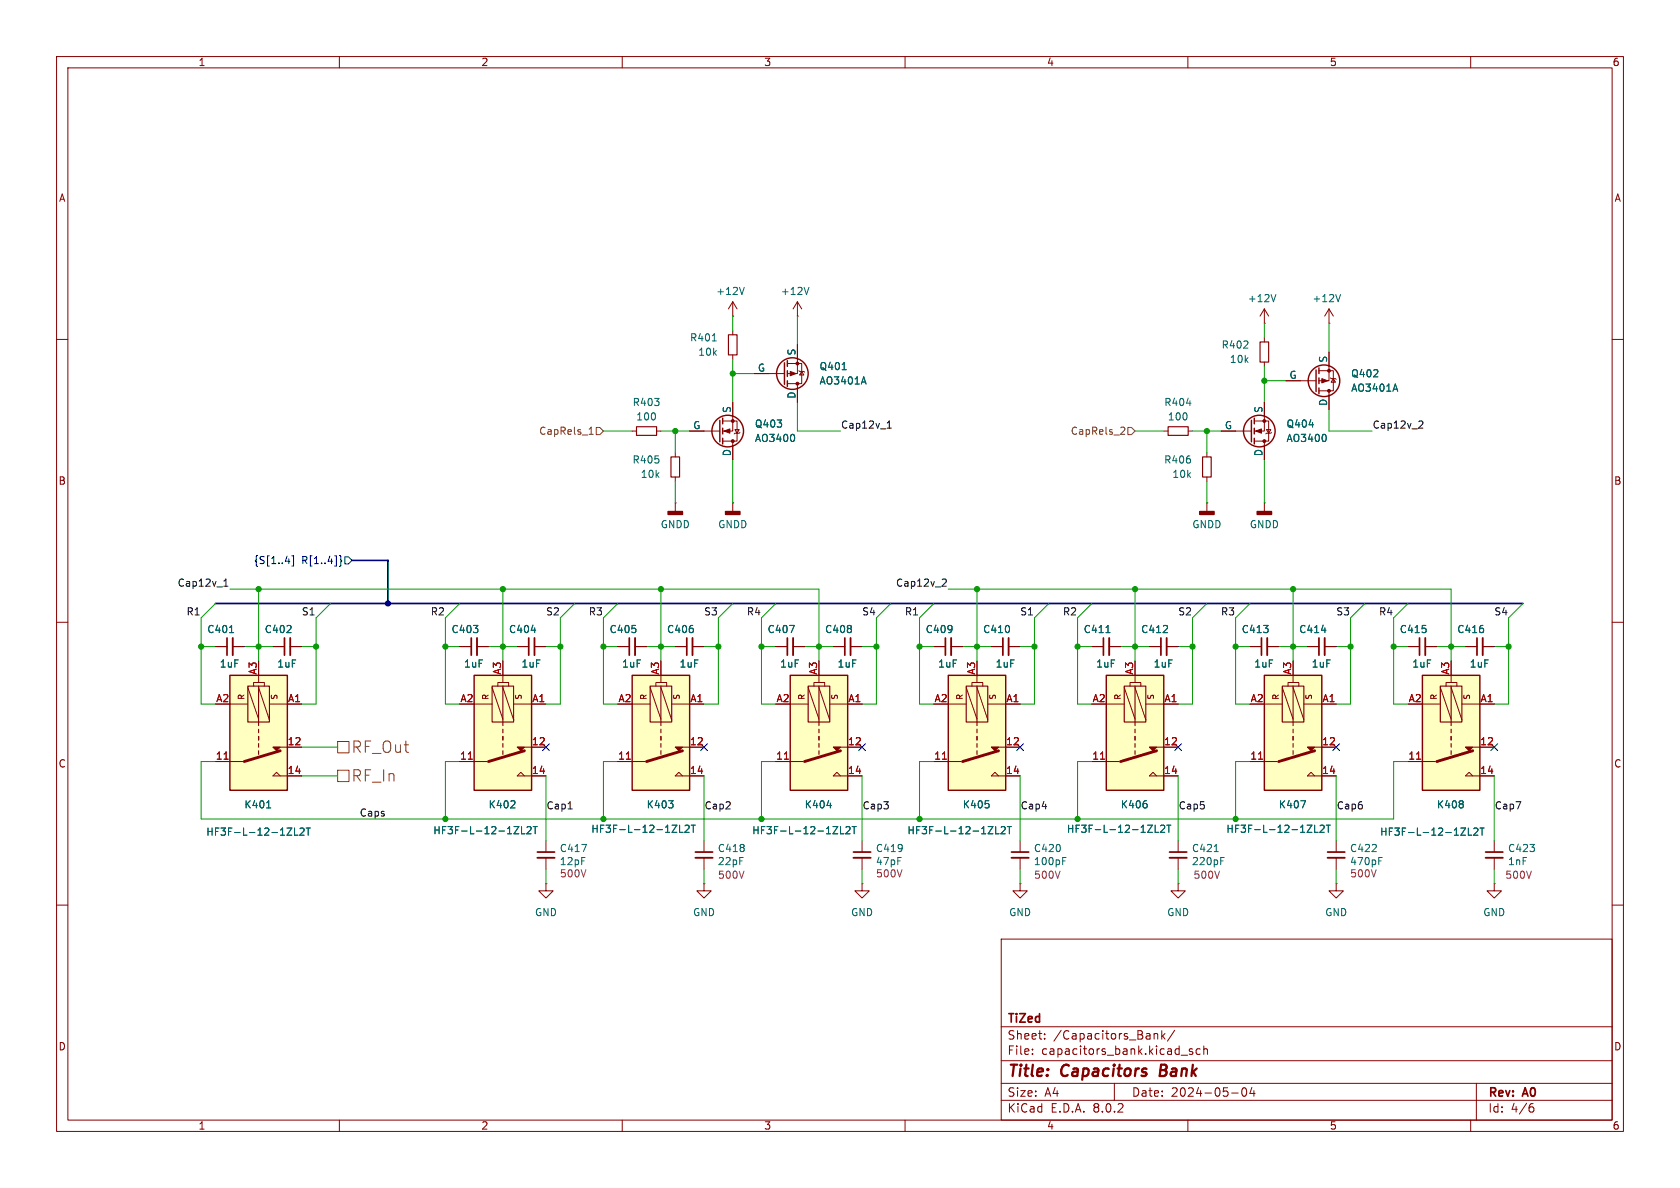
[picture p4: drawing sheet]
<svg xmlns="http://www.w3.org/2000/svg" width="297mm" height="210mm" viewBox="0 0 297 210" stroke-linecap="round" stroke-linejoin="round" font-family="sans-serif">
<g fill="none" stroke="#840000" stroke-width=".18">
<path d="M10 10h277v190h-277zM12 12h273v186h-273zM60 10v2M110 10v2M160 10v2M210 10v2M260 10v2M10 60h2M129.5 55.9h.1M129.5 53.3l.8 1.3M129.5 53.3v2.6M129.5 58.4v.8"/>
<path d="M129.5 53.3l-.7 1.3M141 55.9h.1M141 53.3v2.6M141 53.3l.7 1.3M141 53.3l-.8 1.3M223.5 57.2h.1M223.5 54.6v2.6M223.5 59.7v.8M223.5 54.6l.8 1.3M223.5 54.6l-.7 1.3M234.9 57.2h.1M234.9 54.6l.8 1.3"/>
<path d="M234.9 54.6v2.6M234.9 54.6l-.7 1.3M285 60h2M111.8 76.2h.7M116.1 76.2h.7M121.9 76.2h5.4M127.8 74.4h2.5v3.6h-2.5M129.5 71.1v5.1h-1.7M129.5 62.7v.8M129.5 78v3.3M129.9 75.9h.8l-.4 .7zM130.8 76.5l-.1 .1h-.8l-.1 .1"/>
<path d="M133.3 66h5.4M139.2 64.3h2.5v3.5h-2.5M141 61v5h-1.8M141 67.8v3.3M141.2 65.5l.2 .2h.7l.1 .1M141.7 65.7l.4 .6h-.7zM205.7 76.2h.8M210.1 76.2h.7M215.9 76.2h5.3M221.7 74.4h2.6v3.6h-2.6M223.5 71.1v5.1h-1.8M223.5 64v.8"/>
<path d="M223.5 78v3.3M223.9 75.9h.8l-.4 .7zM224.8 76.5l-.1 .1h-.8l-.1 .1M227.3 67.3h5.4M233.2 65.5h2.5v3.6h-2.5M234.9 62.2v5.1h-1.7M234.9 69.1v3.3M235.2 66.8l.1 .1h.8l.1 .2M235.7 66.9l.4 .7h-.8zM119.4 88.9h.1M119.4 80v.8M119.4 84.3v.8"/>
<path d="M119.4 88.9v1.5M129.5 88.9h.1M129.5 88.9v1.5M213.4 88.9h.1M213.4 80v.8M213.4 84.3v.8M213.4 88.9v1.5M223.5 88.9h.1M223.5 88.9v1.5M10 110h2M81.3 114.3h2M84.3 114.3h2.1"/>
<path d="M91.4 114.3h2.1M94.5 114.3h2M137.2 114.3h2M140.2 114.3h2M147.3 114.3h2.1M150.4 114.3h2M285 110h2M10 160h2M285 160h2M177 166h108v32h-108zM60 198v2M110 198v2"/>
<path d="M160 198v2M177 194.5h108M177 191.5h108M177 187.5h108M177 181.5h108M182.5 186.3v.1M182.5 185.5v.1M184.7 183.6v.1M184.7 182.8v.1M197 191.5v3M204 182.8l.2-.1 .4 .1 .1 .9M205.4 182.2v1.5"/>
<path d="M205.5 183.1l.5 .6M206 182.7l-.6 .6M207.7 182.1l-1.3 2M208.8 186.5h1.2M210 198v2M210.8 185.5l-.3-.1-.3 .2 .1 .2 .5 .2v.3h-.6M212.2 185.5l-.5-.1-.2 .3v.4l.1 .2h.6M212.8 185.5l.2-.1 .4 .1 .1 .9M212.8 184.9v1.5M217.7 193.2h1.2M219.7 192.4l.2-.1a.81 .81 0 0 1 .6 .6 .81 .81 0 0 1-.3 .8l-.2 .1a.81 .81 0 0 1-.3-1.4zM221.3 192.2l-.3 1.1h.9"/>
<path d="M221.7 192.8v1M260 198v2M261 191.5v6.5M270.6 195.7h.3l.3 .3-.1 .5-.5 .1M271 195.1l-.4 .1"/>
</g>
<path d="M205.3 188.2l-.3 2h.8" fill="none" stroke="#840000" stroke-width=".4"/>
<g fill="none" stroke="#006464" stroke-width=".18">
<path d="M131.6 50.8l-.4 1.3M143 50.8l-.4 1.3M225.6 52.1l-.5 1.2M237 52.1l-.4 1.2M125.9 60.3h.7M140.4 76.9l.1 .4-.1 .6M148.9 65.3h.7M152.7 66.6l.4 1.3M209.8 71.3h.7M234.3 76.9l.2 .4-.2 .6M246.7 67.9l.4 1.3M93.9 111.4h.8"/>
<path d="M139.6 110.6h.8l-.5 1.2"/>
</g>
<path d="M128.8 59.2h1.5v3.5h-1.5zM112.5 75.4h3.6v1.6h-3.6zM206.5 75.4h3.6v1.6h-3.6zM222.8 60.5h1.5v3.5h-1.5zM118.6 80.8h1.5v3.5h-1.5zM212.6 80.8h1.5v3.5h-1.5z" fill="none" stroke="#840000" stroke-width=".2"/>
<g fill="#840000" stroke="#840000" stroke-width=".25">
<path d="M212.1 90.4h2.5v.5h-2.5z"/>
<path d="M222.2 90.4h2.6v.5h-2.6z"/>
<path d="M118.1 90.4h2.5v.5h-2.5z"/>
<path d="M128.3 90.4h2.5v.5h-2.5z"/>
</g>
<g fill="none" stroke="#840000" stroke-width=".25">
<path d="M127.3 74.3v3.8M127.8 73.9v1M127.8 75.7v1M127.8 77.5v1M138.7 64.1v3.8M139.2 63.8v1M139.2 65.5v1M139.2 67.3v1M221.2 74.3v3.8M221.7 73.9v1M221.7 75.7v1M221.7 77.5v1"/>
<path d="M232.7 65.4v3.8M233.2 65v1M233.2 66.8v1M233.2 68.6v1"/>
<circle cx="128.7" cy="76.2" r="2.79"/>
<circle cx="140.1" cy="66" r="2.79"/>
<circle cx="222.6" cy="76.2" r="2.79"/>
<circle cx="234.1" cy="67.3" r="2.79"/>
</g>
<g fill="#840000" stroke="#840000" stroke-width=".18">
<path d="M222 76.2l1-.4v.8z"/>
<path d="M139.7 65.7l1 .3-1 .4z"/>
<path d="M233.7 66.9l1 .4-1 .4z"/>
<path d="M128 76.2l1-.4v.8z"/>
<circle cx="223.5" cy="74.4" r=".25"/>
<circle cx="223.5" cy="78" r=".25"/>
<circle cx="141" cy="64.3" r=".25"/>
<circle cx="141" cy="67.8" r=".25"/>
<circle cx="234.9" cy="65.5" r=".25"/>
<circle cx="234.9" cy="69.1" r=".25"/>
<circle cx="129.5" cy="74.4" r=".25"/>
<circle cx="129.5" cy="78" r=".25"/>
</g>
<path d="M84.3 112.8v3M94.5 112.8v3M140.2 112.8v3M150.4 112.8v3" fill="none" stroke="#840000" stroke-width=".33"/>
<path d="M83.3 112.8v3M93.5 112.8v3M139.2 112.8v3M149.4 112.8v3" fill="none" stroke="#840000" stroke-width=".3"/>
<path d="M111.8 119.4h10.1v20.3h-10.1z" fill="#ffffc2"/>
<path d="M114.9 121.3h3.8v6.3h-3.8zM116.8 121.3v7M116.8 128.9v.6M116.8 130.2v.6M116.8 131.4v.7M116.8 132.7v.7" fill="none" stroke="#840000" stroke-width=".2"/>
<g fill="none" stroke="#840000" stroke-width=".18">
<path d="M109.2 114.3h2.1M112.3 114.3h2M116.8 119.4v1.3M119.4 114.3h2M122.4 114.3h2.1M165.1 114.3h2M168.1 114.3h2.1M175.3 114.3h2M178.3 114.3h2M193 114.3h2.1M196.1 114.3h2M221 114.3h2"/>
<path d="M224 114.3h2.1M231.1 114.3h2.1M234.2 114.3h2M109.2 134.6h4.8M111.8 124.5h3.1M114.9 121.5l1.9 5.6M116 121.3v-.6h1.9v.6M116.8 121.5l1.9 5.8M118.7 124.5h5.8M119.4 132.1h5.1M120.6 137.2l-.6-.7-.6 .7h5.1M124.5 156.2v1.3h1.2l-1.2 1.3-1.3-1.3h1.3"/>
<path d="M124.5 156.2h.1M124.5 148.6v2M124.5 151.6v2.1"/>
</g>
<path d="M120.6 132.7l-6.3 1.9" fill="none" stroke="#840000" stroke-width=".51"/>
<path d="M119.4 132.1h1.2l-.6 .6z" fill="#840000" stroke="#840000" stroke-width=".18"/>
<path d="M111.8 119.4h10.1v20.3h-10.1z" fill="none" stroke="#840000" stroke-width=".25"/>
<path d="M110.7 134.2h.8" fill="none" stroke="#a90000" stroke-width=".18"/>
<path d="M195.5 111.8h.7M233.6 111.4h.8M118.2 141.5h.8l-.4 .5M118.8 145.9h.9l-.9 1.2h.9M118.9 142.1l.1 .2-.1 .5M120.1 145.9v1.2h.6M121.1 146l.5-.1 .2 .3-.8 .9h.8M122.2 145.9h.7M122.6 145.9v1.2" fill="none" stroke="#006464" stroke-width=".18"/>
<path d="M112.3 112.8v3M122.4 112.8v3M168.1 112.8v3M178.3 112.8v3M196.1 112.8v3M224 112.8v3M234.2 112.8v3M122.9 151.6h3.1" fill="none" stroke="#840000" stroke-width=".33"/>
<path d="M111.3 112.8v3M121.4 112.8v3M167.1 112.8v3M177.3 112.8v3M195.1 112.8v3M223 112.8v3M233.2 112.8v3M122.9 150.6h3.1" fill="none" stroke="#840000" stroke-width=".3"/>
<path d="M251.5 119.4h10.1v20.3h-10.1z" fill="#ffffc2"/>
<path d="M254.6 121.3h3.8v6.3h-3.8zM256.5 121.3v7M256.5 128.9v.6M256.5 130.2v.6M256.5 131.4v.7M256.5 132.7v.7" fill="none" stroke="#840000" stroke-width=".2"/>
<path d="M256.5 119.4v1.3M248.9 134.6h4.8M251.5 124.5h3.1M254.6 121.5l1.9 5.6M255.7 121.3v-.6h1.9v.6M256.5 121.5l1.9 5.8M258.4 124.5h5.8M259.1 132.1h5.1M260.3 137.2l-.6-.7-.6 .7h5.1" fill="none" stroke="#840000" stroke-width=".18"/>
<path d="M260.3 132.7l-6.3 1.9" fill="none" stroke="#840000" stroke-width=".51"/>
<path d="M259.1 132.1h1.2l-.6 .6z" fill="#840000" stroke="#840000" stroke-width=".18"/>
<path d="M251.5 119.4h10.1v20.3h-10.1z" fill="none" stroke="#840000" stroke-width=".25"/>
<path d="M250.4 134.2h.8" fill="none" stroke="#a90000" stroke-width=".18"/>
<path d="M258.3 146.4h.8l-.8 1.2h.8M258.6 141.6l.1 .2-.1 .2M258.6 142.2l.1 .1-.1 .5M259.6 146.4v1.2h.6M260.6 146.5l.4-.1 .3 .3-.8 .9h.8M261.6 146.4h.8M262 146.4v1.2" fill="none" stroke="#006464" stroke-width=".18"/>
<path d="M83.8 119.4h10.2v20.3h-10.2z" fill="#ffffc2"/>
<path d="M87 121.3h3.8v6.3h-3.8zM88.9 121.3v7M88.9 128.9v.6M88.9 130.2v.6M88.9 131.4v.7M88.9 132.7v.7" fill="none" stroke="#840000" stroke-width=".2"/>
<g fill="none" stroke="#840000" stroke-width=".18">
<path d="M88.9 119.4v1.3M248.9 114.3h2.1M252 114.3h2M259.1 114.3h2M262.1 114.3h2.1M81.3 134.6h4.8M83.8 124.5h3.2M87 121.5l1.9 5.6M88 121.3v-.6h1.9v.6M88.9 121.5l1.9 5.8M90.8 124.5h5.7M91.4 132.1h5.1"/>
<path d="M92.7 137.2l-.6-.7-.7 .7h5.1"/>
</g>
<path d="M92.7 132.7l-6.3 1.9" fill="none" stroke="#840000" stroke-width=".51"/>
<path d="M91.4 132.1h1.3l-.6 .6z" fill="#840000" stroke="#840000" stroke-width=".18"/>
<path d="M83.8 119.4h10.2v20.3h-10.2z" fill="none" stroke="#840000" stroke-width=".25"/>
<path d="M82.8 134.2h.7" fill="none" stroke="#a90000" stroke-width=".18"/>
<path d="M90.9 146.1h.8l-.8 1.3h.8M90.9 141.6l.1 .2v.3l-.7 .7h.7M92.2 146.1v1.3h.6M93.2 146.2l.5-.1 .2 .4-.8 .9h.8M94.3 146.1h.7M94.6 146.1v1.3" fill="none" stroke="#006464" stroke-width=".18"/>
<path d="M252 112.8v3M262.1 112.8v3" fill="none" stroke="#840000" stroke-width=".33"/>
<path d="M251 112.8v3M261.1 112.8v3" fill="none" stroke="#840000" stroke-width=".3"/>
<path d="M223.5 119.4h10.2v20.3h-10.2z" fill="#ffffc2"/>
<path d="M226.7 121.3h3.8v6.3h-3.8zM228.6 121.3v7M228.6 128.9v.6M228.6 130.2v.6M228.6 131.4v.7M228.6 132.7v.7" fill="none" stroke="#840000" stroke-width=".2"/>
<g fill="none" stroke="#840000" stroke-width=".18">
<path d="M228.6 119.4v1.3M221 134.6h4.8M223.5 124.5h3.2M226.7 121.5l1.9 5.6M227.7 121.3v-.6h1.9v.6M228.6 121.5l1.9 5.8M230.5 124.5h5.7M231.1 132.1h5.1M232.4 137.2l-.6-.7-.7 .7h5.1M96.5 156.2v1.3h1.3l-1.3 1.3-1.3-1.3h1.3M96.5 156.2h.1M96.5 148.6v2"/>
<path d="M96.5 151.6v2.1M152.4 156.2v1.3h1.3l-1.3 1.3-1.3-1.3h1.3M152.4 156.2h.1M152.4 148.6v2M152.4 151.6v2.1M208.3 148.6v2M208.3 151.6v2.1M236.2 156.2v1.3h1.3l-1.3 1.3-1.3-1.3h1.3M236.2 156.2h.1M236.2 148.6v2M236.2 151.6v2.1M264.2 156.2v1.3h1.2l-1.2 1.3-1.3-1.3h1.3"/>
<path d="M264.2 156.2h.1M264.2 148.6v2M264.2 151.6v2.1"/>
</g>
<path d="M232.4 132.7l-6.3 1.9" fill="none" stroke="#840000" stroke-width=".51"/>
<path d="M231.1 132.1h1.3l-.6 .6z" fill="#840000" stroke="#840000" stroke-width=".18"/>
<path d="M223.5 119.4h10.2v20.3h-10.2z" fill="none" stroke="#840000" stroke-width=".25"/>
<path d="M222.5 134.2h.7" fill="none" stroke="#a90000" stroke-width=".18"/>
<path d="M102.8 149.3h.9l-.6 1.2M214.7 150.5h.7M215.8 152.2h.4M215.8 151.6h.6M230 141.5h.8l-.5 1.3M231.1 145.9h.8l-.8 1.2h.8M232.4 145.9v1.2h.6M233.4 146l.5-.1 .2 .3-.8 .9h.8M234.5 145.9h.7M234.8 145.9v1.2M243.7 152.2h.5M243.7 151.6h.7" fill="none" stroke="#006464" stroke-width=".18"/>
<path d="M95 151.6h3M150.9 151.6h3M206.8 151.6h3M234.7 151.6h3M262.6 151.6h3.1" fill="none" stroke="#840000" stroke-width=".33"/>
<path d="M95 150.6h3M150.9 150.6h3M206.8 150.6h3M234.7 150.6h3M262.6 150.6h3.1" fill="none" stroke="#840000" stroke-width=".3"/>
<path d="M139.7 119.4h10.2v20.3h-10.2z" fill="#ffffc2"/>
<path d="M142.9 121.3h3.8v6.3h-3.8zM144.8 121.3v7M144.8 128.9v.6M144.8 130.2v.6M144.8 131.4v.7M144.8 132.7v.7" fill="none" stroke="#840000" stroke-width=".2"/>
<g fill="none" stroke="#840000" stroke-width=".18">
<path d="M144.8 119.4v1.3M137.2 134.6h4.8M139.7 124.5h3.2M142.9 121.5l1.9 5.6M143.9 121.3v-.6h1.9v.6M144.8 121.5l1.9 5.8M146.7 124.5h5.7M147.3 132.1h5.1M148.6 137.2l-.6-.7-.7 .7h5.1M180.3 148.6v2M180.3 151.6v2.1M208.3 156.2v1.3h1.2l-1.2 1.3-1.3-1.3h1.3"/>
<path d="M208.3 156.2h.1"/>
</g>
<path d="M148.6 132.7l-6.4 1.9" fill="none" stroke="#840000" stroke-width=".51"/>
<path d="M147.3 132.1h1.3l-.6 .6z" fill="#840000" stroke="#840000" stroke-width=".18"/>
<path d="M139.7 119.4h10.2v20.3h-10.2z" fill="none" stroke="#840000" stroke-width=".25"/>
<path d="M138.7 134.2h.7" fill="none" stroke="#a90000" stroke-width=".18"/>
<path d="M146.2 142.4h.8M147.3 146.1h.8l-.8 1.3h.8M148.6 146.1v1.3h.6M149.6 146.2l.4-.1 .3 .4-.8 .9h.8M150.6 146.1h.8M151 146.1v1.3M187.9 152.2h.4M187.9 151.6h.6" fill="none" stroke="#006464" stroke-width=".18"/>
<path d="M178.8 151.6h3.1" fill="none" stroke="#840000" stroke-width=".33"/>
<path d="M178.8 150.6h3.1" fill="none" stroke="#840000" stroke-width=".3"/>
<path d="M195.6 119.4h10.1v20.3h-10.1z" fill="#ffffc2"/>
<path d="M198.8 121.3h3.8v6.3h-3.8zM200.7 121.3v7M200.7 128.9v.6M200.7 130.2v.6M200.7 131.4v.7M200.7 132.7v.7" fill="none" stroke="#840000" stroke-width=".2"/>
<g fill="none" stroke="#840000" stroke-width=".18">
<path d="M38.1 114.3h2M41.1 114.3h2.1M48.3 114.3h2M51.3 114.3h2M200.7 119.4v1.3M203.2 114.3h2M206.2 114.3h2.1M193 134.6h4.9M195.6 124.5h3.2M198.8 121.5l1.9 5.6M199.8 121.3v-.6h1.9v.6M200.7 121.5l1.9 5.8"/>
<path d="M202.6 124.5h5.7M203.2 132.1h5.1M204.5 137.2l-.7-.7-.6 .7h5.1M180.3 156.2v1.3h1.3l-1.3 1.3-1.2-1.3h1.2M180.3 156.2h.1"/>
</g>
<path d="M204.5 132.7l-6.4 1.9" fill="none" stroke="#840000" stroke-width=".51"/>
<path d="M203.2 132.1h1.3l-.7 .6z" fill="#840000" stroke="#840000" stroke-width=".18"/>
<path d="M195.6 119.4h10.1v20.3h-10.1z" fill="none" stroke="#840000" stroke-width=".25"/>
<path d="M194.6 134.2h.7" fill="none" stroke="#a90000" stroke-width=".18"/>
<path d="M40.6 111.8h.7M202.7 142.1l.1 .2-.1 .5M202.9 145.9h.8l-.8 1.2h.8M204.2 145.9v1.2h.6M205.2 146l.5-.1 .2 .3-.8 .9h.8M206.3 145.9h.7M206.6 145.9v1.2" fill="none" stroke="#006464" stroke-width=".18"/>
<path d="M41.1 112.8v3M51.3 112.8v3M206.2 112.8v3" fill="none" stroke="#840000" stroke-width=".33"/>
<path d="M40.1 112.8v3M50.3 112.8v3M205.2 112.8v3" fill="none" stroke="#840000" stroke-width=".3"/>
<path d="M40.6 119.4h10.2v20.3h-10.2z" fill="#ffffc2"/>
<path d="M43.8 121.3h3.8v6.3h-3.8zM45.7 121.3v7M45.7 128.9v.6M45.7 130.2v.6M45.7 131.4v.7M45.7 132.7v.7" fill="none" stroke="#840000" stroke-width=".2"/>
<path d="M45.7 119.4v1.3M38.1 134.6h4.8M40.6 124.5h3.2M43.8 121.5l1.9 5.6M44.8 121.3v-.6h1.9v.6M45.7 121.5l1.9 5.8M47.6 124.5h5.7M48.3 132.1h5M49.5 137.2l-.6-.7-.6 .7h5" fill="none" stroke="#840000" stroke-width=".18"/>
<path d="M49.5 132.7l-6.3 1.9" fill="none" stroke="#840000" stroke-width=".51"/>
<path d="M48.3 132.1h1.2l-.6 .6z" fill="#840000" stroke="#840000" stroke-width=".18"/>
<path d="M40.6 119.4h10.2v20.3h-10.2z" fill="none" stroke="#840000" stroke-width=".25"/>
<path d="M39.6 134.2h.7" fill="none" stroke="#a90000" stroke-width=".18"/>
<path d="M47.1 142.8h.8M50.7 146.4h.9l-.9 1.2h.9M52.1 146.4v1.2h.6M53 146.5l.5-.1 .3 .3-.8 .9h.8M54.1 146.4h.8M54.5 146.4v1.2" fill="none" stroke="#006464" stroke-width=".18"/>
<path d="M167.6 119.4h10.2v20.3h-10.2z" fill="#ffffc2"/>
<path d="M170.8 121.3h3.8v6.3h-3.8zM172.7 121.3v7M172.7 128.9v.6M172.7 130.2v.6M172.7 131.4v.7M172.7 132.7v.7" fill="none" stroke="#840000" stroke-width=".2"/>
<g fill="none" stroke="#840000" stroke-width=".18">
<path d="M121.9 76.2h2.6M129.5 71.1v2.6M129.5 78.7v2.6M133.3 66h2.6M141 61v2.5M141 68.6v2.5M215.9 76.2h2.5M223.5 71.1v2.6M223.5 78.7v2.6M227.3 67.3h2.6M234.9 62.2v2.6M234.9 69.9v2.5"/>
<path d="M38.1 114.3h2M41.1 114.3h2.1M48.3 114.3h2M51.3 114.3h2M81.3 114.3h2M84.3 114.3h2.1M91.4 114.3h2.1M94.5 114.3h2M109.2 114.3h2.1M112.3 114.3h2M119.4 114.3h2M122.4 114.3h2.1"/>
<path d="M137.2 114.3h2M140.2 114.3h2M147.3 114.3h2.1M150.4 114.3h2M165.1 114.3h2M168.1 114.3h2.1M172.7 119.4v1.3M175.3 114.3h2M178.3 114.3h2M193 114.3h2.1M196.1 114.3h2M203.2 114.3h2"/>
<path d="M206.2 114.3h2.1M221 114.3h2M224 114.3h2.1M231.1 114.3h2.1M234.2 114.3h2M248.9 114.3h2.1M252 114.3h2M259.1 114.3h2M262.1 114.3h2.1M38.1 134.6h2.5M50.8 124.5h2.5M50.8 132.1h2.5"/>
<path d="M50.8 137.2h2.5M81.3 134.6h2.5M94 124.5h2.5M94 132.1h2.5M94 137.2h2.5M109.2 134.6h2.6M121.9 124.5h2.6M121.9 132.1h2.6M121.9 137.2h2.6M137.2 134.6h2.5M149.9 124.5h2.5M149.9 132.1h2.5"/>
<path d="M149.9 137.2h2.5M165.1 134.6h4.8M167.6 124.5h3.2M170.8 121.5l1.9 5.6M171.8 121.3v-.6h1.9v.6M172.7 121.5l1.9 5.8M174.6 124.5h5.7M175.3 132.1h5M176.5 137.2l-.6-.7-.6 .7h5M193 134.6h2.6M205.7 124.5h2.6M205.7 132.1h2.6"/>
<path d="M205.7 137.2h2.6M221 134.6h2.5M233.7 124.5h2.5M233.7 132.1h2.5M233.7 137.2h2.5M248.9 134.6h2.6M261.6 124.5h2.6M261.6 132.1h2.6M261.6 137.2h2.6"/>
</g>
<path d="M176.5 132.7l-6.3 1.9" fill="none" stroke="#840000" stroke-width=".51"/>
<path d="M175.3 132.1h1.2l-.6 .6z" fill="#840000" stroke="#840000" stroke-width=".18"/>
<path d="M167.6 119.4h10.2v20.3h-10.2z" fill="none" stroke="#840000" stroke-width=".25"/>
<path d="M39.6 134.2h.7M82.8 134.2h.7M110.7 134.2h.8M138.7 134.2h.7M166.6 134.2h.7M194.6 134.2h.7M222.5 134.2h.7M250.4 134.2h.8" fill="none" stroke="#a90000" stroke-width=".18"/>
<g fill="none" stroke="#006464" stroke-width=".18">
<path d="M140.4 76.9l.1 .4-.1 .6M148.9 65.3h.7M152.7 66.6l.4 1.3M234.3 76.9l.2 .4-.2 .6M246.7 67.9l.4 1.3M40.6 111.8h.7M93.9 111.4h.8M139.6 110.6h.8l-.5 1.2M195.5 111.8h.7M233.6 111.4h.8M47.1 142.8h.8M50.7 146.4h.9l-.9 1.2h.9"/>
<path d="M52.1 146.4v1.2h.6M53 146.5l.5-.1 .3 .3-.8 .9h.8M54.1 146.4h.8M54.5 146.4v1.2M90.9 146.1h.8l-.8 1.3h.8M90.9 141.6l.1 .2v.3l-.7 .7h.7M92.2 146.1v1.3h.6M93.2 146.2l.5-.1 .2 .4-.8 .9h.8M94.3 146.1h.7M94.6 146.1v1.3M118.2 141.5h.8l-.4 .5M118.8 145.9h.9l-.9 1.2h.9"/>
<path d="M118.9 142.1l.1 .2-.1 .5M120.1 145.9v1.2h.6M121.1 146l.5-.1 .2 .3-.8 .9h.8M122.2 145.9h.7M122.6 145.9v1.2M146.2 142.4h.8M147.3 146.1h.8l-.8 1.3h.8M148.6 146.1v1.3h.6M149.6 146.2l.4-.1 .3 .4-.8 .9h.8M150.6 146.1h.8M151 146.1v1.3M174.2 141.5h.6"/>
<path d="M174.7 146.1h.8l-.8 1.3h.8M174.7 142.1l.2 .2-.2 .5M176 146.1v1.3h.6M177 146.2l.5-.1 .2 .4-.8 .9h.8M178.1 146.1h.7M178.4 146.1v1.3M202.7 142.1l.1 .2-.1 .5M202.9 145.9h.8l-.8 1.2h.8M204.2 145.9v1.2h.6M205.2 146l.5-.1 .2 .3-.8 .9h.8M206.3 145.9h.7M206.6 145.9v1.2"/>
<path d="M230 141.5h.8l-.5 1.3M231.1 145.9h.8l-.8 1.2h.8M232.4 145.9v1.2h.6M233.4 146l.5-.1 .2 .3-.8 .9h.8M234.5 145.9h.7M234.8 145.9v1.2M258.3 146.4h.8l-.8 1.2h.8M258.6 141.6l.1 .2-.1 .2M258.6 142.2l.1 .1-.1 .5M259.6 146.4v1.2h.6M260.6 146.5l.4-.1 .3 .3-.8 .9h.8M261.6 146.4h.8"/>
<path d="M262 146.4v1.2"/>
</g>
<path d="M104.2 76.8h.7M104.2 75.9l.3-.4v1.3M105.4 75.6h.6l.7 .6-.7 .6h-.6zM198.3 75.5l.4 .1 .2 .3-.8 .9h.8M199.4 75.6h.6l.7 .6-.7 .6h-.6zM59.7 131.1h2v2h-2zM59.7 136.2h2v2h-2z" fill="none" stroke="#725600" stroke-width=".18"/>
<g fill="none" stroke="#000084" stroke-width=".18">
<path d="M50.4 99.2h.8M51.1 98.8v.8M51.6 98.2h.3v1.9h-.3M60 98.2l.2 .2v.6l.2 .2-.2 .1v.6l-.2 .2M61 98.4h.6l.6 .7-.6 .6h-.6zM95.9 131.5l1.2 1.2M97.1 131.5l-1.2 1.2M123.9 131.5l1.2 1.2M125.1 131.5l-1.2 1.2M151.8 131.5l1.2 1.2M153 131.5l-1.2 1.2M179.7 131.5l1.2 1.2"/>
<path d="M180.9 131.5l-1.2 1.2M207.7 131.5l1.2 1.2M208.9 131.5l-1.2 1.2M235.6 131.5l1.2 1.2M236.8 131.5l-1.2 1.2M263.6 131.5l1.2 1.2M264.8 131.5l-1.2 1.2"/>
</g>
<path d="M156.9 75.7h.7M156.9 74.8l.3-.4v1.3M251 74.4l.4 .1 .2 .3-.8 .9h.8M39.6 103.6h.7M39.6 102.7l.3-.3v1.2M166.8 102.4h.4l.1 .3-.8 .9h.8M100.4 143h.8" fill="none" stroke="#0f0f0f" stroke-width=".18"/>
<path d="M62.2 99.1h6.4v7.6M38.1 106.7h231.1" fill="none" stroke="#000084" stroke-width=".3"/>
<g fill="none" stroke="#009600" stroke-width=".18">
<path d="M129.5 55.9v2.5M141 55.9v5.1M223.5 57.2v2.5M234.9 57.2v5M106.7 76.2h5.1M116.8 76.2h5.1M119.4 76.2v3.8M129.5 63.5v7.6M129.5 66h3.8M141 71.1v5.1h7.6M200.7 76.2h5M210.8 76.2h5.1"/>
<path d="M213.4 76.2v3.8M223.5 64.8v6.3M223.5 67.3h3.8M234.9 72.4v3.8h7.7M119.4 85.1v3.8M129.5 81.3v7.6M213.4 85.1v3.8M223.5 81.3v7.6M35.6 114.3h2.5M38.1 106.7l-2.5 2.5v15.3h2.5M40.6 104.1h104.2v12.7M43.2 114.3h5.1"/>
<path d="M45.7 104.1v12.7M53.3 114.3h2.6M58.4 106.7l-2.5 2.5v15.3h-2.6M78.7 114.3h2.6M81.3 106.7l-2.6 2.5v15.3h2.6M86.4 114.3h5M88.9 104.1v12.7M96.5 114.3h2.6M101.6 106.7l-2.5 2.5v15.3h-2.6M106.7 114.3h2.5M109.2 106.7l-2.5 2.5v15.3h2.5M114.3 114.3h5.1"/>
<path d="M116.8 104.1v12.7M124.5 114.3h2.5M129.5 106.7l-2.5 2.5v15.3h-2.5M134.6 114.3h2.6M137.2 106.7l-2.6 2.5v15.3h2.6M142.2 114.3h5.1M152.4 114.3h2.5M157.5 106.7l-2.6 2.5v15.3h-2.5M162.6 114.3h2.5M165.1 106.7l-2.5 2.5v15.3h2.5M167.6 104.1h88.9v12.7M170.2 114.3h5.1"/>
<path d="M172.7 104.1v12.7M180.3 114.3h2.6M185.4 106.7l-2.5 2.5v15.3h-2.6M190.5 114.3h2.5M193 106.7l-2.5 2.5v15.3h2.5M198.1 114.3h5.1M200.7 104.1v12.7M208.3 114.3h2.5M213.4 106.7l-2.6 2.5v15.3h-2.5M218.4 114.3h2.6M221 106.7l-2.6 2.5v15.3h2.6M226.1 114.3h5"/>
<path d="M228.6 104.1v12.7M236.2 114.3h2.6M241.3 106.7l-2.5 2.5v15.3h-2.6M246.4 114.3h2.5M248.9 106.7l-2.5 2.5v15.3h2.5M254 114.3h5.1M264.2 114.3h2.5M269.2 106.7l-2.5 2.5v15.3h-2.5M38.1 134.6h-2.5v10.2h210.8v-10.2h2.5M53.3 137.2h6.4M53.3 132.1h6.4M81.3 134.6h-2.6v10.2"/>
<path d="M96.5 137.2v11.4M109.2 134.6h-2.5v10.2M124.5 137.2v11.4M137.2 134.6h-2.6v10.2M152.4 137.2v11.4M165.1 134.6h-2.5v10.2M180.3 137.2v11.4M193 134.6h-2.5v10.2M208.3 137.2v11.4M221 134.6h-2.6v10.2M236.2 137.2v11.4M264.2 137.2v11.4"/>
<path d="M96.5 153.7v2.5M124.5 153.7v2.5M152.4 153.7v2.5M180.3 153.7v2.5M208.3 153.7v2.5M236.2 153.7v2.5M264.2 153.7v2.5"/>
</g>
<g fill="#009600" stroke="#009600" stroke-width=".18">
<circle cx="78.7" cy="144.8" r=".46"/>
<circle cx="55.9" cy="114.3" r=".46"/>
<circle cx="162.6" cy="114.3" r=".46"/>
<circle cx="162.6" cy="144.8" r=".46"/>
<circle cx="144.8" cy="114.3" r=".46"/>
<circle cx="116.8" cy="104.1" r=".46"/>
<circle cx="129.5" cy="66" r=".46"/>
<circle cx="154.9" cy="114.3" r=".46"/>
<circle cx="119.4" cy="76.2" r=".46"/>
<circle cx="99.1" cy="114.3" r=".46"/>
<circle cx="78.7" cy="114.3" r=".46"/>
<circle cx="88.9" cy="104.1" r=".46"/>
<circle cx="88.9" cy="114.3" r=".46"/>
<circle cx="106.7" cy="114.3" r=".46"/>
<circle cx="45.7" cy="114.3" r=".46"/>
<circle cx="35.6" cy="114.3" r=".46"/>
<circle cx="45.7" cy="104.1" r=".46"/>
<circle cx="134.6" cy="144.8" r=".46"/>
<circle cx="134.6" cy="114.3" r=".46"/>
<circle cx="116.8" cy="114.3" r=".46"/>
<circle cx="127" cy="114.3" r=".46"/>
<circle cx="106.7" cy="144.8" r=".46"/>
<circle cx="172.7" cy="104.1" r=".46"/>
<circle cx="190.5" cy="114.3" r=".46"/>
<circle cx="172.7" cy="114.3" r=".46"/>
<circle cx="182.9" cy="114.3" r=".46"/>
<circle cx="218.4" cy="144.8" r=".46"/>
<circle cx="218.4" cy="114.3" r=".46"/>
<circle cx="210.8" cy="114.3" r=".46"/>
<circle cx="200.7" cy="114.3" r=".46"/>
<circle cx="200.7" cy="104.1" r=".46"/>
<circle cx="223.5" cy="67.3" r=".46"/>
<circle cx="228.6" cy="104.1" r=".46"/>
<circle cx="213.4" cy="76.2" r=".46"/>
<circle cx="228.6" cy="114.3" r=".46"/>
<circle cx="266.7" cy="114.3" r=".46"/>
<circle cx="246.4" cy="114.3" r=".46"/>
<circle cx="238.8" cy="114.3" r=".46"/>
<circle cx="256.5" cy="114.3" r=".46"/>
<circle cx="190.5" cy="144.8" r=".46"/>
</g>
<circle cx="68.6" cy="106.7" r=".46" fill="#000084" stroke="#000084" stroke-width=".18"/>
<g font-size="2.8" fill="#725600">
<text x="62" y="133.3">RF_Out</text>
<text x="62" y="138.4">RF_In</text>
</g>
<g font-size="2.8" fill="#840000">
<text x="178" y="190.9">Title:</text>
<text x="187.7" y="190.9">Capacitors</text>
<text x="205.9" y="190.9">Bank</text>
</g>
<g font-size="2.1" fill="#840000">
<text x="178" y="184">Sheet:</text>
<text x="178" y="181.2">TiZed</text>
<text x="186.2" y="184">/Capacitors_Bank/</text>
<text x="178" y="186.7">File:</text>
<text x="184.1" y="186.7">capacitors_bank.kicad_sch</text>
<text x="178" y="196.9">KiCad</text>
<text x="178" y="194.1">Size:</text>
<text x="184.7" y="194.1">A4</text>
<text x="185.7" y="196.9">E.D.A.</text>
<text x="193.3" y="196.9">8.0.2</text>
<text x="200" y="194.1">Date:</text>
<text x="207" y="194.1">2024-05-04</text>
<text x="263" y="194.3">Rev:</text>
<text x="263" y="196.9">Id:</text>
<text x="267.1" y="196.9">4/6</text>
<text x="269.4" y="194.3">A0</text>
</g>
<g font-size="1.8" fill="#840000">
<text x="35" y="11.9">1</text>
<text x="85" y="11.9">2</text>
<text x="135" y="11.9">3</text>
<text x="185" y="11.9">4</text>
<text x="235" y="11.9">5</text>
<text x="285" y="11.9">6</text>
<text x="10.3" y="35.9">A</text>
<text x="285.3" y="35.9">A</text>
<text x="10.3" y="85.9">B</text>
<text x="285.3" y="85.9">B</text>
<text x="10.3" y="135.9">C</text>
<text x="285.3" y="135.9">C</text>
<text x="10.3" y="185.9">D</text>
<text x="285.3" y="185.9">D</text>
<text x="35" y="199.9">1</text>
<text x="85" y="199.9">2</text>
<text x="135" y="199.9">3</text>
<text x="185" y="199.9">4</text>
<text x="235" y="199.9">5</text>
<text x="285" y="199.9">6</text>
</g>
<g font-size="1.8" fill="#006464">
<text x="126.5" y="52.3">+12V</text>
<text x="137.9" y="52.3">+12V</text>
<text x="220.5" y="53.6">+12V</text>
<text x="231.9" y="53.6">+12V</text>
<text x="121.9" y="60.6">R401</text>
<text x="123.3" y="63.1">10k</text>
<text x="133.9" y="65.8">G</text>
<text x="140.7" y="62.9" transform="rotate(-90 140.7 62.9)">S</text>
<text x="144.8" y="65.6">Q401</text>
<text x="215.9" y="61.8">R402</text>
<text x="217.3" y="64.4">10k</text>
<text x="234.7" y="64.2" transform="rotate(-90 234.7 64.2)">S</text>
<text x="111.7" y="72">R403</text>
<text x="140.7" y="70.6" transform="rotate(-90 140.7 70.6)">D</text>
<text x="144.8" y="68.2">AO3401A</text>
<text x="205.7" y="72">R404</text>
<text x="227.9" y="67.1">G</text>
<text x="234.7" y="71.9" transform="rotate(-90 234.7 71.9)">D</text>
<text x="238.8" y="69.4">AO3401A</text>
<text x="238.8" y="66.9">Q402</text>
<text x="112.4" y="74.5">100</text>
<text x="122.5" y="75.9">G</text>
<text x="129.3" y="73.1" transform="rotate(-90 129.3 73.1)">S</text>
<text x="133.4" y="75.8">Q403</text>
<text x="206.4" y="74.5">100</text>
<text x="216.4" y="75.9">G</text>
<text x="223.3" y="73.1" transform="rotate(-90 223.3 73.1)">S</text>
<text x="227.3" y="75.8">Q404</text>
<text x="111.7" y="82.1">R405</text>
<text x="129.3" y="80.7" transform="rotate(-90 129.3 80.7)">D</text>
<text x="133.4" y="78.3">AO3400</text>
<text x="205.7" y="82.1">R406</text>
<text x="223.3" y="80.7" transform="rotate(-90 223.3 80.7)">D</text>
<text x="227.3" y="78.3">AO3400</text>
<text x="113.2" y="84.7">10k</text>
<text x="207.2" y="84.7">10k</text>
<text x="116.7" y="93.6">GNDD</text>
<text x="126.9" y="93.6">GNDD</text>
<text x="210.7" y="93.6">GNDD</text>
<text x="220.8" y="93.6">GNDD</text>
<text x="36.5" y="112.1">C401</text>
<text x="46.7" y="112.1">C402</text>
<text x="79.7" y="112.1">C403</text>
<text x="89.9" y="112.1">C404</text>
<text x="107.7" y="112.1">C405</text>
<text x="117.8" y="112.1">C406</text>
<text x="135.6" y="112.1">C407</text>
<text x="145.8" y="112.1">C408</text>
<text x="163.5" y="112.1">C409</text>
<text x="173.7" y="112.1">C410</text>
<text x="191.5" y="112.1">C411</text>
<text x="201.6" y="112.1">C412</text>
<text x="219.4" y="112.1">C413</text>
<text x="229.6" y="112.1">C414</text>
<text x="247.4" y="112.1">C415</text>
<text x="257.5" y="112.1">C416</text>
<text x="38.8" y="118.2">1uF</text>
<text x="48.9" y="118.2">1uF</text>
<text x="81.9" y="118.2">1uF</text>
<text x="92.1" y="118.2">1uF</text>
<text x="109.9" y="118.2">1uF</text>
<text x="120" y="118.2">1uF</text>
<text x="137.8" y="118.2">1uF</text>
<text x="148" y="118.2">1uF</text>
<text x="165.8" y="118.2">1uF</text>
<text x="175.9" y="118.2">1uF</text>
<text x="193.7" y="118.2">1uF</text>
<text x="203.9" y="118.2">1uF</text>
<text x="221.6" y="118.2">1uF</text>
<text x="231.8" y="118.2">1uF</text>
<text x="249.6" y="118.2">1uF</text>
<text x="259.7" y="118.2">1uF</text>
<text x="43.1" y="143.1">K401</text>
<text x="86.3" y="143.1">K402</text>
<text x="114.2" y="143.1">K403</text>
<text x="142.2" y="143.1">K404</text>
<text x="170.1" y="143.1">K405</text>
<text x="198" y="143.1">K406</text>
<text x="226" y="143.1">K407</text>
<text x="253.9" y="143.1">K408</text>
<text x="36.4" y="147.9">HF3F-L-12-1ZL2T</text>
<text x="76.5" y="147.7">HF3F-L-12-1ZL2T</text>
<text x="104.4" y="147.4">HF3F-L-12-1ZL2T</text>
<text x="132.9" y="147.7">HF3F-L-12-1ZL2T</text>
<text x="160.3" y="147.7">HF3F-L-12-1ZL2T</text>
<text x="188.5" y="147.4">HF3F-L-12-1ZL2T</text>
<text x="216.7" y="147.4">HF3F-L-12-1ZL2T</text>
<text x="243.9" y="147.9">HF3F-L-12-1ZL2T</text>
<text x="98.9" y="150.8">C417</text>
<text x="98.9" y="153.1">12pF</text>
<text x="126.8" y="150.8">C418</text>
<text x="126.8" y="153.1">22pF</text>
<text x="154.7" y="150.8">C419</text>
<text x="154.7" y="153.1">47pF</text>
<text x="182.7" y="150.8">C420</text>
<text x="182.7" y="153.1">100pF</text>
<text x="210.6" y="150.8">C421</text>
<text x="210.6" y="153.1">220pF</text>
<text x="238.6" y="150.8">C422</text>
<text x="238.6" y="153.1">470pF</text>
<text x="266.5" y="150.8">C423</text>
<text x="266.5" y="153.1">1nF</text>
<text x="94.5" y="162.2">GND</text>
<text x="122.4" y="162.2">GND</text>
<text x="150.4" y="162.2">GND</text>
<text x="178.3" y="162.2">GND</text>
<text x="206.2" y="162.2">GND</text>
<text x="234.2" y="162.2">GND</text>
<text x="262.1" y="162.2">GND</text>
</g>
<g font-size="1.8" fill="#725600">
<text x="95.2" y="77.1">CapRels_1</text>
<text x="189.2" y="77.1">CapRels_2</text>
</g>
<g font-size="1.8" fill="#0f0f0f">
<text x="148.6" y="75.9">Cap12v_1</text>
<text x="242.6" y="75.9">Cap12v_2</text>
<text x="31.3" y="103.8">Cap12v_1</text>
<text x="158.3" y="103.8">Cap12v_2</text>
<text x="32.9" y="108.9">R1</text>
<text x="53.3" y="108.9">S1</text>
<text x="76.1" y="108.9">R2</text>
<text x="96.4" y="108.9">S2</text>
<text x="104" y="108.9">R3</text>
<text x="124.4" y="108.9">S3</text>
<text x="131.9" y="108.9">R4</text>
<text x="152.3" y="108.9">S4</text>
<text x="159.9" y="108.9">R1</text>
<text x="180.3" y="108.9">S1</text>
<text x="187.8" y="108.9">R2</text>
<text x="208.2" y="108.9">S2</text>
<text x="215.8" y="108.9">R3</text>
<text x="236.1" y="108.9">S3</text>
<text x="243.7" y="108.9">R4</text>
<text x="264.1" y="108.9">S4</text>
<text x="96.5" y="143.2">Cap1</text>
<text x="124.5" y="143.2">Cap2</text>
<text x="152.4" y="143.2">Cap3</text>
<text x="180.3" y="143.2">Cap4</text>
<text x="208.3" y="143.2">Cap5</text>
<text x="236.2" y="143.2">Cap6</text>
<text x="264.2" y="143.2">Cap7</text>
<text x="63.5" y="144.4">Caps</text>
</g>
<g font-size="1.8" fill="#000084">
<text x="44.8" y="99.9">{S[1..4]</text>
<text x="53.3" y="99.9">R[1..4]}</text>
</g>
<g font-size="1.8" fill="#a90000">
<text x="45.5" y="119.4" transform="rotate(-90 45.5 119.4)">A3</text>
<text x="88.6" y="119.4" transform="rotate(-90 88.6 119.4)">A3</text>
<text x="116.6" y="119.4" transform="rotate(-90 116.6 119.4)">A3</text>
<text x="144.5" y="119.4" transform="rotate(-90 144.5 119.4)">A3</text>
<text x="172.5" y="119.4" transform="rotate(-90 172.5 119.4)">A3</text>
<text x="200.4" y="119.4" transform="rotate(-90 200.4 119.4)">A3</text>
<text x="228.3" y="119.4" transform="rotate(-90 228.3 119.4)">A3</text>
<text x="256.3" y="119.4" transform="rotate(-90 256.3 119.4)">A3</text>
<text x="38.1" y="124.2">A2</text>
<text x="50.8" y="124.2">A1</text>
<text x="81.3" y="124.2">A2</text>
<text x="94" y="124.2">A1</text>
<text x="109.2" y="124.2">A2</text>
<text x="121.9" y="124.2">A1</text>
<text x="137.2" y="124.2">A2</text>
<text x="149.9" y="124.2">A1</text>
<text x="165.1" y="124.2">A2</text>
<text x="177.8" y="124.2">A1</text>
<text x="193.1" y="124.2">A2</text>
<text x="205.8" y="124.2">A1</text>
<text x="221" y="124.2">A2</text>
<text x="233.7" y="124.2">A1</text>
<text x="248.9" y="124.2">A2</text>
<text x="261.6" y="124.2">A1</text>
<text x="50.8" y="131.8">12</text>
<text x="93.9" y="131.8">12</text>
<text x="121.9" y="131.8">12</text>
<text x="149.8" y="131.8">12</text>
<text x="177.8" y="131.8">12</text>
<text x="205.7" y="131.8">12</text>
<text x="233.6" y="131.8">12</text>
<text x="261.6" y="131.8">12</text>
<text x="38.1" y="134.4">11</text>
<text x="50.8" y="136.9">14</text>
<text x="81.2" y="134.4">11</text>
<text x="93.9" y="136.9">14</text>
<text x="109.2" y="134.4">11</text>
<text x="121.9" y="136.9">14</text>
<text x="137.1" y="134.4">11</text>
<text x="149.8" y="136.9">14</text>
<text x="165.1" y="134.4">11</text>
<text x="177.8" y="136.9">14</text>
<text x="193" y="134.4">11</text>
<text x="205.7" y="136.9">14</text>
<text x="220.9" y="134.4">11</text>
<text x="233.6" y="136.9">14</text>
<text x="248.9" y="134.4">11</text>
<text x="261.6" y="136.9">14</text>
</g>
<g font-size="1.8" fill="#840084">
<text x="98.9" y="155.3">500V</text>
<text x="126.8" y="155.5">500V</text>
<text x="154.8" y="155.3">500V</text>
<text x="182.7" y="155.5">500V</text>
<text x="210.9" y="155.5">500V</text>
<text x="238.6" y="155.3">500V</text>
<text x="266" y="155.5">500V</text>
</g>
<g font-size="1.4" fill="#840000">
<text x="43.4" y="123.8" transform="rotate(-90 43.4 123.8)">R</text>
<text x="49.3" y="123.8" transform="rotate(-90 49.3 123.8)">S</text>
<text x="86.6" y="123.8" transform="rotate(-90 86.6 123.8)">R</text>
<text x="92.4" y="123.8" transform="rotate(-90 92.4 123.8)">S</text>
<text x="114.5" y="123.8" transform="rotate(-90 114.5 123.8)">R</text>
<text x="120.4" y="123.8" transform="rotate(-90 120.4 123.8)">S</text>
<text x="142.5" y="123.8" transform="rotate(-90 142.5 123.8)">R</text>
<text x="148.3" y="123.8" transform="rotate(-90 148.3 123.8)">S</text>
<text x="170.4" y="123.8" transform="rotate(-90 170.4 123.8)">R</text>
<text x="176.3" y="123.8" transform="rotate(-90 176.3 123.8)">S</text>
<text x="198.3" y="123.8" transform="rotate(-90 198.3 123.8)">R</text>
<text x="204.2" y="123.8" transform="rotate(-90 204.2 123.8)">S</text>
<text x="226.3" y="123.8" transform="rotate(-90 226.3 123.8)">R</text>
<text x="232.1" y="123.8" transform="rotate(-90 232.1 123.8)">S</text>
<text x="254.2" y="123.8" transform="rotate(-90 254.2 123.8)">R</text>
<text x="260.1" y="123.8" transform="rotate(-90 260.1 123.8)">S</text>
</g>
</svg>
